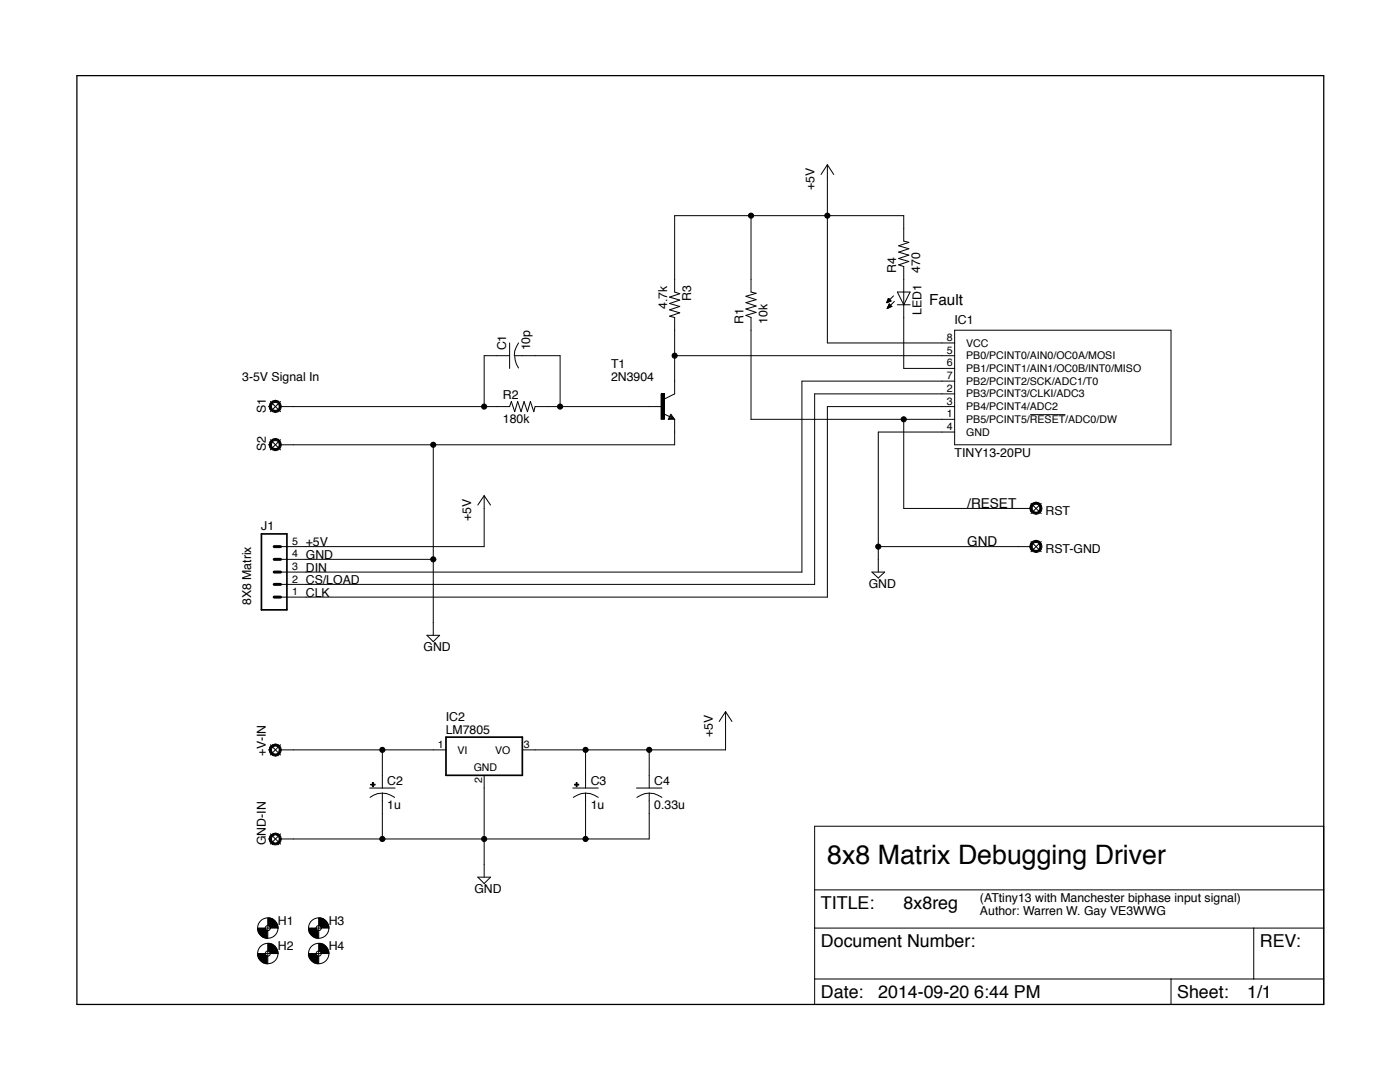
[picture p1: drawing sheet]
<svg xmlns="http://www.w3.org/2000/svg" width="279mm" height="216mm" viewBox="0 0 279 216" stroke-linecap="round" stroke-linejoin="round" font-family="sans-serif">
<g fill="none" stroke="#000" stroke-width=".2">
<path d="M165.1 32.9v35.5h25.4M165.1 32.9l1.3 1.9M165.1 32.9l-1.2 1.9M149.9 43v15.3l1 .2-2 .6 2 .7-2 .6 2 .7-2 .6 2 .6-2 .6 1 .5v20.3h40.6M177.1 60h.6M177.1 59.9h.6M177.2 59.8h.4M177.2 59.7h.3M177.2 59.6h.3M178.3 59l-1.3 1.4M179.1 58.3h2.5l-1.2 2.5zM101.7 71h-5.1v10.1"/>
<path d="M101.7 68.4v5.1M103.5 68.4l-.8 1.6-.1 1M103.5 73.4l-.4-.7-.4-1.7h9.1v10.1M131.9 78.6h.7v5.1h-.7zM134.6 71h55.9M177 60.4h.1M177 60.3h.3M177.1 60.2h.4M177.1 60.1h.6M177.1 60h.7M177.1 61.5h.1M177.1 61.4h.3"/>
<path d="M177.1 61.3h.5M177.2 61.2h.5M177.2 61.2h.8M177.3 61.1h.5M177.3 61h.4M177.4 60.8h.2M177.4 60.9h.3M177.4 60.7h.1M177.8 60l-.5-.5-.3 .9M177.8 60l-.8 .4M178 61.2l-.5-.6-.4 1M178 61.2l-.9 .4"/>
<path d="M178.5 60.1l-1.4 1.5M179.1 60.8h2.5M190.5 78.6h-27.9v38h-106.6M190.5 65.9h43.2v22.9h-43.2zM190.5 73.5h-10.1v-20.3l-1.1-.3 2.1-.7-2.1-.6 2.1-.7-2.1-.6 2.1-.7-2.1-.6 2.1-.6-1-.3v-5.1h-45.8v15.3l1.1 .3-2.1 .7 2.1 .6-2.1 .7 2.1 .6-2.1 .6 2.1 .6-2.1 .7 1 .3v15.2l-2 1M190.5 76.1h-30.5v38.1h-104M53.9 80.5l.5-.5a1.22 1.22 0 0 1 1.7 .8 1.22 1.22 0 0 1-1 1.5 1.22 1.22 0 0 1-1.4-1.2h.4a.8 .8 0 0 1 1-.8 .8 .8 0 0 1 .5 1.2 .8 .8 0 0 1-1.3 .1l-.2-.5h-.4zM53.9 88.2l.5-.5a1.22 1.22 0 0 1 1.7 .7 1.22 1.22 0 0 1-1 1.6 1.22 1.22 0 0 1-1.4-1.2h.4a.8 .8 0 0 1 1-.9 .8 .8 0 0 1 .5 1.2 .8 .8 0 0 1-1.3 .1l-.2-.4h-.4zM54 80.1l2 2M54 87.7l2 2.1M56 81.1h45.7l.3-1 .7 2 .6-2 .7 2 .6-2 .7 2 .6-2 .6 2 .3-1h25.3M56 80.1l-2 2"/>
<path d="M56 87.7l-2 2.1M86.5 88.8v38M96.6 98.9v10.2h-40.6M96.6 98.9l1.3 1.9M96.6 98.9l-1.2 1.9M132.4 82.6l1.3 .6M133.9 82.7l.7 1h-1.2zM133.9 83.2l.1 .2h-.4l.3-.5 .5 .6h-.8M134.6 83.7v5.1h-78.6M180.4 83.7v17.8h25.4M190.5 81.1h-25.4v38h-109.1M190.5 86.2h-15.2v28"/>
<path d="M205.6 82.7h7M56 111.6h30.5M174 114.2h2.6l-1.3 1.1zM175.3 109.1h30.5M205.7 100.8a1.23 1.23 0 0 1 2-.2 1.23 1.23 0 0 1-.5 1.9 1.23 1.23 0 0 1-1.7-1h.4a.81 .81 0 0 1 1-.9 .81 .81 0 0 1 .6 1.1 .81 .81 0 0 1-1.1 .4l-.5-.6h-.4zM205.7 108.4a1.23 1.23 0 0 1 2-.2 1.23 1.23 0 0 1-.5 2 1.23 1.23 0 0 1-1.7-1.1h.4a.81 .81 0 0 1 1-.9 .81 .81 0 0 1 .6 1.1 .81 .81 0 0 1-1.1 .4l-.5-.6h-.4zM205.8 100.4l2 2.1M205.8 108.1l2 2M207.8 100.4l-2 2.1M207.8 108.1l-2 2M85.2 126.8h2.5l-1.2 1.2zM53.9 149a1.22 1.22 0 0 1 1.8-.3 1.22 1.22 0 0 1 0 1.9 1.22 1.22 0 0 1-1.8-.4l-.2-.6h.4a.83 .83 0 0 1 1-.8 .83 .83 0 0 1 .6 1.2 .83 .83 0 0 1-1.2 .4l-.4-.8h-.4z"/>
<path d="M54 148.6l2 2M56 149.6h33M56 148.6l-2 2M73.8 157.2h5M74 156.5h.9v.2h-.9zM74.4 156.1h.1v.9h-.1zM76.3 158.3h.9l1.6 .8M76.3 158.3h-.9l-1.5 .8M76.3 158.3v9.1M76.3 149.6v7.6M96.6 154.7v20.3M114.3 157.2h5.1"/>
<path d="M114.7 156.5h.8v.2h-.8zM115 156.1h.2v.9h-.2zM116.9 158.3h.9l1.6 .8M116.9 158.3h-.9l-1.6 .8M116.9 158.3v9.1M116.9 149.6v7.6M127 157.2h5.1M129.6 158.3h.9l1.6 .8M129.6 158.3h-.9l-1.6 .8M129.6 158.3v9.1h-73.6M129.6 149.6v7.6M144.8 142v7.6h-40.6"/>
<path d="M144.8 142l1.3 2M144.8 142l-1.3 2M53.9 166.8a1.22 1.22 0 0 1 1.8-.3 1.22 1.22 0 0 1 0 1.8 1.22 1.22 0 0 1-1.8-.3l-.2-.6h.4a.81 .81 0 0 1 .9-.8 .81 .81 0 0 1 .7 1 .81 .81 0 0 1-1.2 .5l-.4-.7h-.4zM54 166.4l2 2M56 166.4l-2 2M95.4 175h2.5l-1.3 1.3zM162.6 164.9h101.6v35.5h-101.6zM162.6 177.6h101.6M51.4 185.2h1.5l.3 .4 .2 .1v1.5a2.02 2.02 0 0 1-2-2zM51.4 190.3h1.5l.3 .4 .2 .1v1.5a2.02 2.02 0 0 1-2-2zM52.9 185.2h1.1M52.9 190.3h1.1"/>
<path d="M53.4 183.2a2.02 2.02 0 0 1 2.1 2h-1.5l-.3-.4-.3-.1zM53.4 188.2a2.02 2.02 0 0 1 2.1 2.1h-1.5l-.3-.5h-.3zM53.4 184.7v1M53.4 189.8v1M61.6 185.2h1.5l.3 .4 .2 .1v1.5a2.02 2.02 0 0 1-2-2zM61.6 190.3h1.5l.3 .4 .2 .1v1.5a2.02 2.02 0 0 1-2-2zM63.1 185.2h1M63.1 190.3h1M63.6 183.2a2.02 2.02 0 0 1 2 2h-1.5l-.2-.4-.3-.1zM63.6 188.2a2.02 2.02 0 0 1 2 2.1h-1.5l-.2-.5h-.3zM63.6 184.7v1M63.6 189.8v1"/>
<path d="M162.6 185.2h101.6M162.6 195.3h101.6M233.7 195.3v5.1M250.2 185.2v10.1"/>
<circle cx="149.9" cy="43" r=".51"/>
<circle cx="165.1" cy="43" r=".51"/>
<circle cx="134.6" cy="71" r=".51"/>
<circle cx="86.5" cy="88.8" r=".51"/>
<circle cx="96.6" cy="81.1" r=".51"/>
<circle cx="111.8" cy="81.1" r=".51"/>
<circle cx="180.4" cy="83.7" r=".51"/>
<circle cx="86.5" cy="111.6" r=".51"/>
<circle cx="175.3" cy="109.1" r=".51"/>
<circle cx="76.3" cy="149.6" r=".51"/>
<circle cx="116.9" cy="149.6" r=".51"/>
<circle cx="129.6" cy="149.6" r=".51"/>
<circle cx="76.3" cy="167.4" r=".51"/>
<circle cx="96.6" cy="167.4" r=".51"/>
<circle cx="116.9" cy="167.4" r=".51"/>
<circle cx="53.4" cy="185.2" r="2.03"/>
<circle cx="53.4" cy="190.3" r="2.03"/>
<circle cx="53.4" cy="185.2" r=".51"/>
<circle cx="53.4" cy="190.3" r=".51"/>
<circle cx="63.6" cy="185.2" r="2.03"/>
<circle cx="63.6" cy="190.3" r="2.03"/>
<circle cx="63.6" cy="190.3" r=".51"/>
<circle cx="63.6" cy="185.2" r=".51"/>
</g>
<path d="M15.3 15.1h248.9v185.3h-248.9z" fill="none" stroke="#000" stroke-width=".25"/>
<g fill="#000">
<path d="M131.9 78.6h.7v5.1h-.7zM74 156.5h.8v.1h-.8zM74.3 156.1h.2v.9h-.2zM114.6 156.5h.9v.1h-.9zM115 156.1h.1v.9h-.1z"/>
<circle cx="149.9" cy="43" r=".51"/>
<circle cx="165.1" cy="43" r=".51"/>
<circle cx="134.6" cy="71" r=".51"/>
<circle cx="86.4" cy="88.7" r=".51"/>
<circle cx="96.6" cy="81.1" r=".51"/>
<circle cx="111.8" cy="81.1" r=".51"/>
<circle cx="180.3" cy="83.7" r=".51"/>
<circle cx="86.4" cy="111.6" r=".51"/>
<circle cx="175.3" cy="109.1" r=".51"/>
<circle cx="76.3" cy="149.6" r=".51"/>
<circle cx="116.8" cy="149.6" r=".51"/>
<circle cx="129.5" cy="149.6" r=".51"/>
<circle cx="76.3" cy="167.4" r=".51"/>
<circle cx="96.6" cy="167.4" r=".51"/>
<circle cx="116.8" cy="167.4" r=".51"/>
</g>
<g fill="#000">
<path d="M53.8 80.5l.6-.5a1.22 1.22 0 0 1 1.7 .7 1.22 1.22 0 0 1-1 1.6 1.22 1.22 0 0 1-1.4-1.2h.4a.8 .8 0 0 1 1-.8 .8 .8 0 0 1 .5 1.2 .8 .8 0 0 1-1.3 0l-.2-.4h-.4z" fill-rule="evenodd"/>
<path d="M53.8 88.1l.6-.5a1.22 1.22 0 0 1 1.7 .8 1.22 1.22 0 0 1-1 1.5 1.22 1.22 0 0 1-1.4-1.2h.4a.8 .8 0 0 1 1-.8 .8 .8 0 0 1 .5 1.2 .8 .8 0 0 1-1.3 .1l-.2-.5h-.4z" fill-rule="evenodd"/>
<path d="M205.7 100.8a1.23 1.23 0 0 1 1.9-.2 1.23 1.23 0 0 1-.4 1.9 1.23 1.23 0 0 1-1.7-1.1h.4a.81 .81 0 0 1 .9-.8 .81 .81 0 0 1 .7 1 .81 .81 0 0 1-1.2 .5l-.4-.7h-.4z" fill-rule="evenodd"/>
<path d="M205.7 108.4a1.23 1.23 0 0 1 1.9-.2 1.23 1.23 0 0 1-.4 1.9 1.23 1.23 0 0 1-1.7-1h.4a.81 .81 0 0 1 .9-.9 .81 .81 0 0 1 .7 1.1 .81 .81 0 0 1-1.2 .4l-.4-.6h-.4z" fill-rule="evenodd"/>
<path d="M53.8 149a1.22 1.22 0 0 1 1.9-.3 1.22 1.22 0 0 1 0 1.8 1.22 1.22 0 0 1-1.9-.3l-.1-.6h.4a.83 .83 0 0 1 1-.8 .83 .83 0 0 1 .6 1.1 .83 .83 0 0 1-1.2 .5l-.4-.8h-.4z" fill-rule="evenodd"/>
<path d="M53.8 166.8a1.22 1.22 0 0 1 1.9-.4 1.22 1.22 0 0 1 0 1.9 1.22 1.22 0 0 1-1.9-.3l-.1-.6h.4a.81 .81 0 0 1 .9-.9 .81 .81 0 0 1 .7 1.1 .81 .81 0 0 1-1.2 .5l-.4-.7h-.4z" fill-rule="evenodd"/>
<path d="M51.4 185.2h1.5l.1 .2 .4 .3v1.5a2.02 2.02 0 0 1-2-2z" fill-rule="evenodd"/>
<path d="M51.4 190.2h1.5l.3 .5 .2 .1v1.5a2.02 2.02 0 0 1-2-2.1z" fill-rule="evenodd"/>
<path d="M53.4 183.1a2.02 2.02 0 0 1 2.1 2.1h-1.6l-.2-.5h-.3z" fill-rule="evenodd"/>
<path d="M53.4 188.2a2.02 2.02 0 0 1 2.1 2h-1.6l-.2-.4-.3-.1z" fill-rule="evenodd"/>
<path d="M61.6 185.2h1.5l.1 .2 .4 .3v1.5a2.02 2.02 0 0 1-2-2z" fill-rule="evenodd"/>
<path d="M61.6 190.2h1.5l.1 .3 .4 .3v1.5a2.02 2.02 0 0 1-2-2.1z" fill-rule="evenodd"/>
<path d="M63.6 183.1a2.02 2.02 0 0 1 2 2.1h-1.5l-.3-.5h-.2z" fill-rule="evenodd"/>
<path d="M63.6 188.2a2.02 2.02 0 0 1 2 2h-1.5l-.3-.4-.2-.1z" fill-rule="evenodd"/>
</g>
<path d="M52.2 106.5h5.1v15.2h-5.1zM89 147.1h15.2v7.6h-15.2z" fill="none" stroke="#000" stroke-width=".34"/>
<path d="M54.7 114.2h1.3M54.7 116.6h1.3M54.7 119.1h1.3M54.7 109.1h1.3M54.7 111.6h1.3" fill="none" stroke="#000" stroke-width=".59"/>
<text font-size="5.3" x="165.1" y="172.5">8x8 Matrix Debugging Driver</text>
<g font-size="3.6">
<text x="163.8" y="181.4">TITLE:</text>
<text x="180.3" y="181.4">8x8reg</text>
<text x="163.8" y="189">Document Number:</text>
<text x="251.4" y="189">REV:</text>
<text x="163.8" y="199.1">Date:</text>
<text x="175.3" y="199.1">2014-09-20 6:44 PM</text>
<text x="234.9" y="199.1">Sheet:</text>
<text x="248.9" y="199.1">1/1</text>
</g>
<text font-size="3" x="185.4" y="60.8">Fault</text>
<g font-size="2.7">
<text x="193" y="101.4">/RESET</text>
<text x="193" y="109">GND</text>
</g>
<g font-size="2.5">
<text x="162.6" y="37.9" transform="rotate(-90 162.6 37.9)">+5V</text>
<text x="178.8" y="54.4" transform="rotate(-90 178.8 54.4)">R4</text>
<text x="183.6" y="54.4" transform="rotate(-90 183.6 54.4)">470</text>
<text x="133.1" y="61.6" transform="rotate(-90 133.1 61.6)">4.7k</text>
<text x="137.9" y="60.1" transform="rotate(-90 137.9 60.1)">R3</text>
<text x="148.4" y="64.6" transform="rotate(-90 148.4 64.6)">R1</text>
<text x="153.2" y="64.6" transform="rotate(-90 153.2 64.6)">10k</text>
<text x="183.9" y="62.8" transform="rotate(-90 183.9 62.8)">LED1</text>
<text x="190.5" y="64.6">IC1</text>
<text x="101" y="69.9" transform="rotate(-90 101 69.9)">C1</text>
<text x="105.8" y="69.9" transform="rotate(-90 105.8 69.9)">10p</text>
<text x="48.3" y="76">3-5V Signal In</text>
<text x="122" y="76">2N3904</text>
<text x="122" y="73.5">T1</text>
<text x="53" y="82.4" transform="rotate(-90 53 82.4)">S1</text>
<text x="100.4" y="79.6">R2</text>
<text x="53" y="90" transform="rotate(-90 53 90)">S2</text>
<text x="100.4" y="84.4">180k</text>
<text x="190.5" y="91.2">TINY13-20PU</text>
<text x="52.1" y="105.7">J1</text>
<text x="94" y="103.9" transform="rotate(-90 94 103.9)">+5V</text>
<text x="208.7" y="102.7">RST</text>
<text x="61" y="111.6">GND</text>
<text x="61" y="109">+5V</text>
<text x="208.7" y="110.3">RST-GND</text>
<text x="61" y="119.2">CLK</text>
<text x="61" y="116.6">CS/LOAD</text>
<text x="61" y="114.1">DIN</text>
<text x="173.4" y="117.3">GND</text>
<text x="50.1" y="120.8" transform="rotate(-90 50.1 120.8)">8X8 Matrix</text>
<text x="84.5" y="130">GND</text>
<text x="89" y="143.9">IC2</text>
<text x="89" y="146.5">LM7805</text>
<text x="142.3" y="147.1" transform="rotate(-90 142.3 147.1)">+5V</text>
<text x="53" y="150.9" transform="rotate(-90 53 150.9)">+V-IN</text>
<text x="77.3" y="161.4">1u</text>
<text x="77.3" y="156.6">C2</text>
<text x="117.9" y="161.4">1u</text>
<text x="117.9" y="156.6">C3</text>
<text x="130.6" y="161.4">0.33u</text>
<text x="130.6" y="156.6">C4</text>
<text x="53" y="168.7" transform="rotate(-90 53 168.7)">GND-IN</text>
<text x="94.7" y="178.2">GND</text>
<text x="195.6" y="180">(ATtiny13 with Manchester biphase input signal)</text>
<text x="55.4" y="184.6">H1</text>
<text x="65.6" y="184.6">H3</text>
<text x="195.6" y="182.6">Author: Warren W. Gay VE3WWG</text>
<text x="55.4" y="189.7">H2</text>
<text x="65.6" y="189.7">H4</text>
</g>
<g font-size="2.1">
<text x="189" y="70.6">5</text>
<text x="189" y="68">8</text>
<text x="192.8" y="71.7">PB0/PCINT0/AIN0/OC0A/MOSI</text>
<text x="192.8" y="69.2">VCC</text>
<text x="189" y="73.1">6</text>
<text x="189" y="75.7">7</text>
<text x="192.8" y="74.2">PB1/PCINT1/AIN1/OC0B/INT0/MISO</text>
<text x="192.8" y="76.8">PB2/PCINT2/SCK/ADC1/T0</text>
<text x="189" y="83.3">1</text>
<text x="189" y="78.2">2</text>
<text x="189" y="80.7">3</text>
<text x="192.8" y="79.3">PB3/PCINT3/CLKI/ADC3</text>
<text x="192.8" y="81.9">PB4/PCINT4/ADC2</text>
<text x="189" y="85.8">4</text>
<text x="192.8" y="84.4">PB5/PCINT5/RESET/ADC0/DW</text>
<text x="192.8" y="86.9">GND</text>
<text x="58.3" y="113.7">3</text>
<text x="58.3" y="111.2">4</text>
<text x="58.3" y="108.7">5</text>
<text x="58.3" y="118.8">1</text>
<text x="58.3" y="116.3">2</text>
<text x="87.4" y="149.3">1</text>
<text x="104.5" y="149.3">3</text>
<text x="91.3" y="150.4">VI</text>
<text x="94.5" y="153.9">GND</text>
<text x="98.8" y="150.4">VO</text>
<text x="96.2" y="156.2" transform="rotate(-90 96.2 156.2)">2</text>
</g>
</svg>
